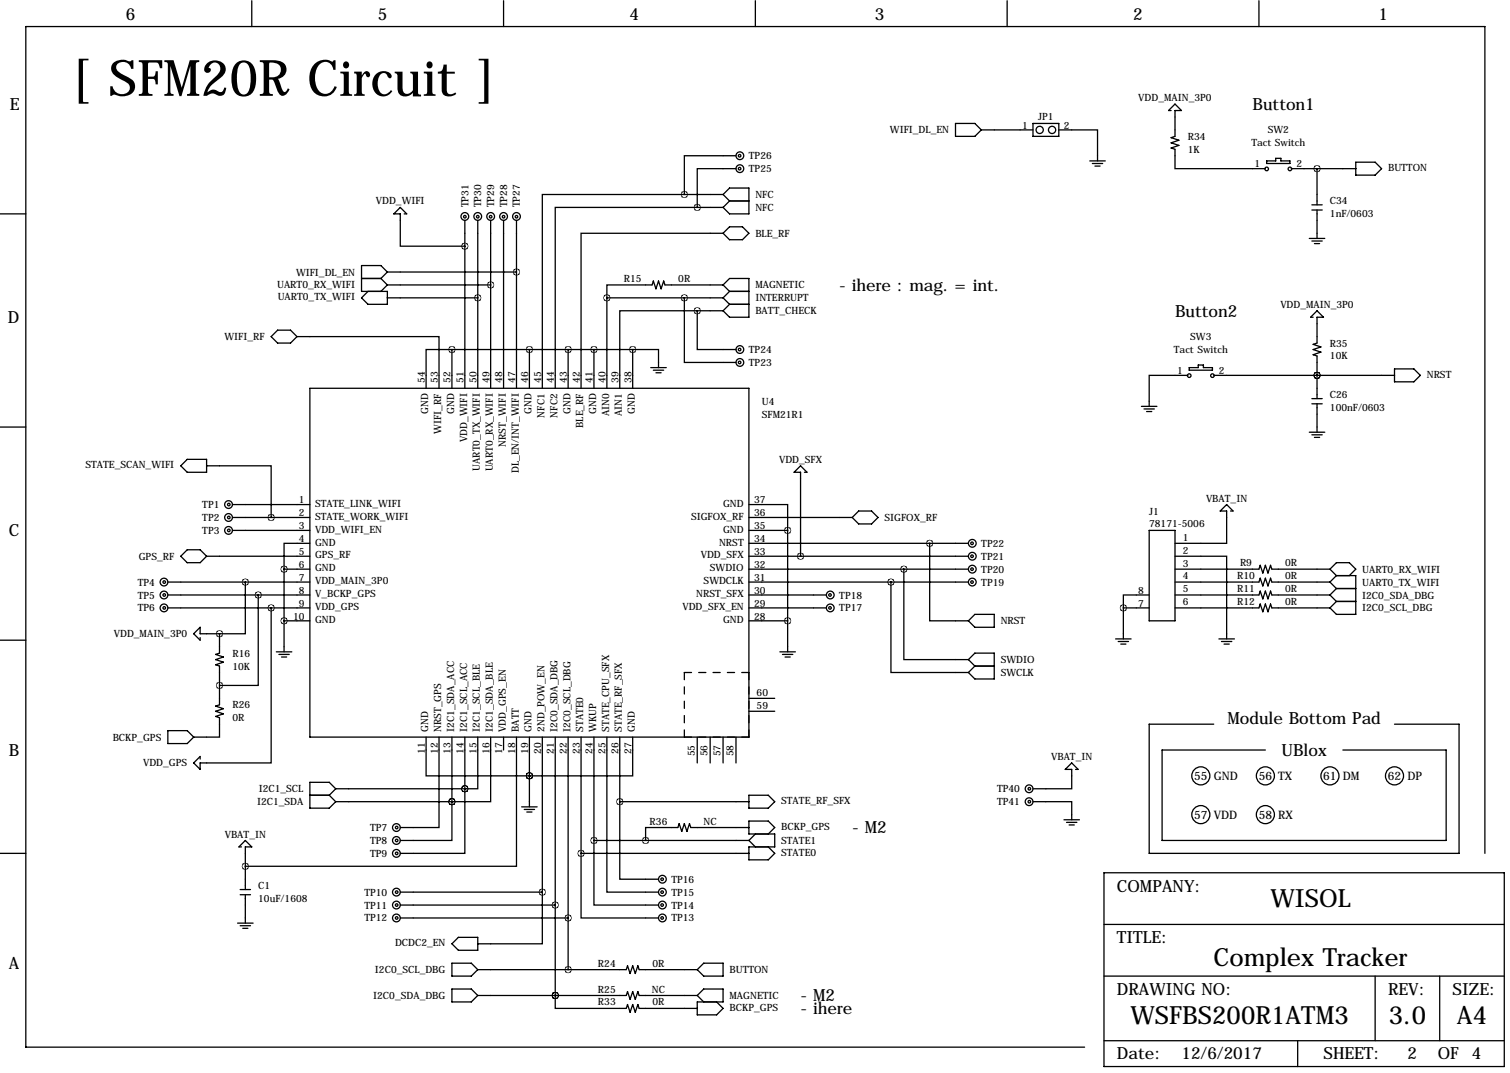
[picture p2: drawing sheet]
<svg xmlns="http://www.w3.org/2000/svg" width="297mm" height="211mm" viewBox="0 0 297 211" stroke-linecap="round" stroke-linejoin="round" font-family="sans-serif">
<g fill="none" stroke="#000" stroke-width=".25">
<path d="M49.5 .1v5.1M99.1 .1v5.1M148.6 .1v5.1M198.1 .1v5.1M247.6 .1v5.1M134.6 38.2h-27.9v38.1M134.6 38.2h7.6M142.2 38.2l1.3-1.2h3.8v5.1h-3.8l-1.3-1.3M142.2 38.2l1.3 1.3M143.5 39.5h3.8M143.5 39.5l-1.3 1.3M144.8 33.2h-7.6v7.6"/>
<path d="M144.8 30.6h-10.2v7.6M188 24.3h3.8l1.2 1.2-1.2 1.3h-3.8zM193 25.5h10.2M203.2 24.3h5.1v2.5h-5.1zM208.3 25.5h7.6v6.1M214.4 31.6h3M214.9 32.1h2M215.4 32.7h1M230.4 21.7h-.5l1.2-1.2 1.3 1.2h-1.3v5.1l-.7 .3 1.5 .5-1.5 .5 1.5 .5-1.5 .5 .7 .3v3.8h17.8M249.2 31.6h1.8v-.5h1v.5h1.7v.5h-4.5zM254 33.2h12.7M259.1 33.2v7.1"/>
<path d="M266.7 31.9h3.8l1.3 1.3-1.3 1.2h-3.8zM0 42.1h5.1M71.1 54.8h3.8M74.9 54.8l1.3 1.2M76.2 56h20.3M76.2 53.5l-1.3-1.3h-3.8v5.1h5.1v2.5h-3.8l-1.3-1.2 1.3-1.3M76.2 58.6h17.8M76.2 56l-1.3 1.3M76.2 53.5l-1.3 1.3M76.2 53.5h25.4M79.5 42.1h.5l-1.3-1.3-1.2 1.3h1.2v6.3h12.7M91.4 43.3v33"/>
<path d="M94 43.3v33M96.5 43.3v33M99.1 43.3v33M101.6 43.3v33M119.4 58.6v17.7M119.4 58.6h22.8M134.6 58.6v12.7h10.2M137.2 40.8h-28v35.5M137.2 40.8h5M142.2 45.9h-27.9v30.4M142.2 56h-11.4l-.2-.7-.6 1.5-.5-1.5-.5 1.5-.5-1.5-.2 .7h-8.9v2.6M142.2 56l1.3-1.2h3.8v7.6h-3.8l-1.3-1.3"/>
<path d="M142.2 58.6l1.3 1.2M142.2 56l1.3 1.3M143.5 44.6h2.5l1.3 1.3-1.3 1.2h-2.5l-1.3-1.2zM143.5 59.8h3.8M143.5 59.8l-1.3 1.3M143.5 57.3h3.8M143.5 57.3l-1.3 1.3M257.6 46.9h3M258.1 40.3h2M258.1 41.3h2M258.1 47.4h2M258.6 47.9h1"/>
<path d="M259.1 41.3v5.6M53.3 66.2l1.3-1.3h2.5l1.3 1.3-1.3 1.3h-2.5zM58.4 66.2h28v10.1M61 76.3h86.3v68.6h-86.3zM88.9 68.7h-5.1v7.6M88.9 68.7h35.6M88.9 68.7v7.6M104.1 68.7v7.6M111.8 68.7v7.6M116.8 68.7v7.6M124.5 68.7h5v3.6M124.5 68.7v7.6"/>
<path d="M128 72.3h3.1M128.5 72.8h2.1M129 73.3h1M137.2 61.1h-15.3v15.2M137.2 61.1v7.6h7.6M137.2 61.1h5M224.5 79.9h3.1M233.7 73.8h-7.6v6.1M233.9 72.3h1.8v-.5h1v.5h1.8v.5h-4.6zM238.8 73.8h35.5M258.1 78.4h2M258.1 79.4h2"/>
<path d="M258.3 62.4h-.5l1.3-1.3 1.2 1.3h-1.2v5.1l-.8 .2 1.5 .5-1.5 .5 1.5 .5-1.5 .5 .8 .3v8.4M259.1 73.8h.1M259.1 79.4v5.6M274.3 72.5h3.8l1.3 1.3-1.3 1.3h-3.8zM0 84h5.1M36.8 90.3h3.8v2.6h-3.8l-1.2-1.3zM40.6 91.6h12.7v10.1M45.7 99.2h15.3M147.3 99.2h7.6v5.1M158.2 92.9h.5l-1.2-1.3-1.3 1.3h1.3v16.5M225 80.4h2.1M225.6 80.9h1"/>
<path d="M257.6 85h3M258.1 85.5h2M258.6 86h1M33 114.4h28M33 119.5h28M33 117h28M36.8 108.1h2.6l1.2 1.3-1.2 1.2h-2.6l-1.2-1.2zM40.6 109.4h20.4M45.7 101.7h15.3M45.7 104.3h15.3M48.3 114.4v10.2h-5.1M50.8 117v17.8h-7.6"/>
<path d="M53.3 119.5v30.5h-13.9v1.3l-1.3-1.3 1.3-1.3v.5M55.9 111.9h5.1M55.9 111.9v16.3M61 106.8h-5.1v5.1M147.3 101.7h20.3M147.3 104.3h7.6M147.3 114.4h43.2M147.3 119.5h15.3M147.3 117h15.3M147.3 111.9h43.2M147.3 109.4h43.2M147.3 106.8h43.2"/>
<path d="M154.9 104.3v23.9M168.9 100.5h2.5l1.3 1.2-1.3 1.3h-2.5l-1.3-1.3zM175.3 114.4v17.8h15.2M177.8 111.9v17.8h12.7M182.9 106.8v15.3h7.6M221 119.5h5.1M221 119.5v6.1M226.1 117h-5.1v2.5M226.1 104.3h5v17.8h-5zM231.1 109.4h10.2v16.2M231.1 114.4h16.5l.3-.7 .5 1.5 .5-1.5 .5 1.5 .5-1.5 .3 .7h11.4M231.1 119.5h16.5l.3-.7 .5 1.5 .5-1.5 .5 1.5 .5-1.5 .3 .7h11.4"/>
<path d="M231.1 117h16.5l.3-.8 .5 1.5 .5-1.5 .5 1.5 .5-1.5 .3 .8h11.4M231.1 111.9h16.5l.3-.8 .5 1.6 .5-1.6 .5 1.6 .5-1.6 .3 .8h11.4M242.1 100.5h.5l-1.3-1.3-1.3 1.3h1.3v6.3h-10.2M261.6 111.9l1.3-1.3h2.5l1.3 1.3-1.3 1.3M261.6 117l1.3 1.3M261.6 111.9l1.3 1.3M261.6 114.4l1.3 1.3M262.9 113.2h3.8v7.6h-3.8l-1.3-1.3M262.9 118.3h3.8M262.9 115.7h3.8M262.9 115.7l-1.3 1.3M262.9 118.3l-1.3 1.2"/>
<path d="M262.9 113.2l-1.3 1.2M0 125.9h5.1M43.2 124.6v3.8l-.8 .3 1.5 .5-1.5 .5 1.5 .5-1.5 .5 .8 .3v7.6l-.8 .2 1.5 .5-1.5 .5 1.5 .5-1.5 .6 .8 .2v3.8h-5.1M43.2 124.6h-3.8v-1.3l-1.3 1.3 1.3 1.3v-.5M54.4 128.2h3M54.9 128.7h2M55.4 129.2h1M55.9 122.1h5.1M147.3 122.1h7.6M147.3 139.8h5.1M147.3 137.3h5.1M153.4 128.2h3.1"/>
<path d="M153.9 128.7h2.1M154.4 129.2h1M190.5 129.7l1.3-1.3h3.8v5.1h-3.8l-1.3-1.3M190.5 129.7l1.3 1.3M191.8 120.8h3.8v2.5h-3.8l-1.3-1.2zM191.8 131h3.8M191.8 131l-1.3 1.2M219.5 125.6h3M220 126.1h2M220.5 126.6h1M239.8 125.6h3M240.3 126.1h2"/>
<path d="M240.8 126.6h1M33 143.7h3.8l1.3 1.2-1.3 1.3h-3.8zM61 156.4h3.8M64.8 156.4l1.2 1.2M66 155.1h25.4M66 157.6h22.9M66 155.1l-1.2-1.3h-3.8v5.1h3.8l1.2-1.3M66 155.1l-1.2 1.3M83.8 144.9v7.6h20.3M86.4 144.9v17.8h-7.7M88.9 157.6v7.6h-10.2M88.9 157.6h.1"/>
<path d="M88.9 144.9v12.7M91.4 155.1v12.7h-12.7M91.4 155.1h.1M91.4 144.9v10.2M94 144.9v10.2h-2.6M96.5 144.9v12.7h-7.6M99.1 144.9v2.6M101.6 144.9v25.4h-53.3M102.6 158.6h3.1M103.1 159.1h2.1M103.6 159.7h1M104.1 152.5h.1"/>
<path d="M104.1 144.9v13.7M106.7 144.9v30.5M109.2 144.9v50.8M111.8 144.9v45.7M114.3 144.9v22.9M116.8 144.9v20.3M119.4 144.9v30.5h10.1M121.9 157.6v15.3h7.6M121.9 157.6h25.4M121.9 144.9v12.7M124.5 144.9v7.6h-20.4M137.2 144.9v5.1"/>
<path d="M139.7 144.9v5.1M142.2 144.9v5.1M144.8 144.9v5.1M147.3 156.4h3.8l1.3 1.2-1.3 1.3h-3.8zM203.2 157.6h7.6v3.6M211.6 151.3h.5l-1.3-1.3-1.3 1.3h1.3v3.8h-7.6M238.8 142.4h-12.7v25.4h60.9v-25.4h-12.7M248.9 147.5h-20.3v17.7h55.9v-17.7h-20.3M0 167.8h5.1M47.2 174.9h2.1M47.2 175.9h2.1M47.5 166.5h-.5l1.3-1.3 1.2 1.3h-1.2v8.4"/>
<path d="M48.3 175.9v5.6M78.7 175.4h28M78.7 177.9h30.5M106.7 175.4v10.2h-12.7M114.3 167.8v12.7h15.2M114.3 167.8h33M116.8 165.2v12.7h12.7M116.8 165.2h30.5M147.3 162.7h-11.4l-.3-.8-.5 1.6-.5-1.6-.5 1.6-.5-1.6-.3 .8h-6.3v2.5M147.3 165.2l1.3 1.3M148.6 164l-1.3 1.2M151.1 164l1.3-1.3-1.3-1.3h-3.8v2.6h5.1v2.5h-5.1v2.6h3.8l1.3-1.3-1.3-1.3"/>
<path d="M209.3 161.2h3M209.8 161.7h2M210.3 162.2h1M217.2 171.6h78.7v38.1h-78.7zM292.1 167.8v-162.6h-287v200.7h208.3M46.7 181.5h3.1M47.2 182h2.1M47.8 182.5h1M78.7 180.5h33.1M88.9 189.4h3.8l1.3 1.2-1.3 1.3h-3.8zM88.9 185.6l1.3-1.3h3.8v2.5h-3.8zM88.9 194.5h3.8l1.3 1.2-1.3 1.3h-3.8z"/>
<path d="M94 190.6h29.2l.2-.7 .6 1.5 .5-1.5 .5 1.5 .5-1.5 .2 .7h11.5M94 195.7h29.2l.2-.7 .6 1.5 .5-1.5 .5 1.5 .5-1.5 .2 .7h11.5M109.2 195.7h.1M109.2 195.7v2.6h14l.2-.8 .6 1.5 .5-1.5 .5 1.5 .5-1.5 .2 .8h11.5M137.2 190.6l1.2-1.2h3.8v2.5h-3.8zM137.2 195.7l1.2-1.2h3.8v2.5h-5v2.5h3.8l1.2-1.2-1.2-1.3M137.2 195.7l1.2 1.3M217.2 191.9h78.7M217.2 181.8h78.7M270.5 191.9v12.7M283.2 191.9v12.7M217.2 204.6h78.7"/>
<path d="M255.3 204.6v5.1"/>
<circle cx="145.5" cy="33.2" r=".25"/>
<circle cx="145.5" cy="30.6" r=".25"/>
<circle cx="145.5" cy="33.2" r=".76"/>
<circle cx="145.5" cy="30.6" r=".76"/>
<circle cx="204.5" cy="25.5" r=".71"/>
<circle cx="207" cy="25.5" r=".71"/>
<circle cx="249.2" cy="33.2" r=".36"/>
<circle cx="253.7" cy="33.2" r=".36"/>
<circle cx="91.4" cy="42.6" r=".76"/>
<circle cx="91.4" cy="42.6" r=".25"/>
<circle cx="94" cy="42.6" r=".76"/>
<circle cx="94" cy="42.6" r=".25"/>
<circle cx="96.5" cy="42.6" r=".76"/>
<circle cx="96.5" cy="42.6" r=".25"/>
<circle cx="99.1" cy="42.6" r=".76"/>
<circle cx="99.1" cy="42.6" r=".25"/>
<circle cx="101.6" cy="42.6" r=".76"/>
<circle cx="101.6" cy="42.6" r=".25"/>
<circle cx="145.5" cy="71.3" r=".25"/>
<circle cx="145.5" cy="68.7" r=".25"/>
<circle cx="145.5" cy="71.3" r=".76"/>
<circle cx="145.5" cy="68.7" r=".76"/>
<circle cx="233.9" cy="73.9" r=".36"/>
<circle cx="238.5" cy="73.9" r=".36"/>
<circle cx="45" cy="99.2" r=".76"/>
<circle cx="45" cy="99.2" r=".25"/>
<circle cx="32.3" cy="114.4" r=".76"/>
<circle cx="32.3" cy="117" r=".76"/>
<circle cx="32.3" cy="119.5" r=".76"/>
<circle cx="32.3" cy="114.4" r=".25"/>
<circle cx="32.3" cy="119.5" r=".25"/>
<circle cx="32.3" cy="117" r=".25"/>
<circle cx="45" cy="101.7" r=".76"/>
<circle cx="45" cy="104.3" r=".76"/>
<circle cx="45" cy="101.7" r=".25"/>
<circle cx="45" cy="104.3" r=".25"/>
<circle cx="163.3" cy="119.5" r=".25"/>
<circle cx="163.3" cy="117" r=".25"/>
<circle cx="163.3" cy="117" r=".76"/>
<circle cx="163.3" cy="119.5" r=".76"/>
<circle cx="191.2" cy="109.4" r=".25"/>
<circle cx="191.2" cy="106.8" r=".25"/>
<circle cx="191.2" cy="114.4" r=".25"/>
<circle cx="191.2" cy="111.9" r=".25"/>
<circle cx="191.3" cy="114.4" r=".76"/>
<circle cx="191.3" cy="109.4" r=".76"/>
<circle cx="191.3" cy="111.9" r=".76"/>
<circle cx="191.3" cy="106.8" r=".76"/>
<circle cx="202.4" cy="157.6" r=".76"/>
<circle cx="202.4" cy="155.1" r=".76"/>
<circle cx="202.5" cy="157.6" r=".25"/>
<circle cx="202.5" cy="155.1" r=".25"/>
<circle cx="236.2" cy="152.5" r="1.78"/>
<circle cx="248.9" cy="152.5" r="1.78"/>
<circle cx="261.6" cy="152.5" r="1.78"/>
<circle cx="274.3" cy="152.5" r="1.78"/>
<circle cx="78" cy="162.7" r=".76"/>
<circle cx="78" cy="177.9" r=".76"/>
<circle cx="78" cy="167.8" r=".76"/>
<circle cx="78" cy="175.4" r=".76"/>
<circle cx="78" cy="165.2" r=".76"/>
<circle cx="78" cy="162.7" r=".25"/>
<circle cx="78" cy="167.8" r=".25"/>
<circle cx="78" cy="165.2" r=".25"/>
<circle cx="78" cy="177.9" r=".25"/>
<circle cx="78" cy="175.4" r=".25"/>
<circle cx="130.3" cy="172.9" r=".25"/>
<circle cx="130.3" cy="177.9" r=".25"/>
<circle cx="130.3" cy="175.4" r=".25"/>
<circle cx="130.3" cy="172.9" r=".76"/>
<circle cx="130.3" cy="177.9" r=".76"/>
<circle cx="130.3" cy="175.4" r=".76"/>
<circle cx="236.2" cy="160.2" r="1.78"/>
<circle cx="248.9" cy="160.2" r="1.78"/>
<circle cx="78" cy="180.5" r=".76"/>
<circle cx="78" cy="180.5" r=".25"/>
<circle cx="130.3" cy="180.5" r=".25"/>
<circle cx="130.3" cy="180.5" r=".76"/>
</g>
<path d="M134.6 132.2h12.7M147.3 132.2v12.7M134.6 144.9v-12.7M147.3 144.9h-12.7" fill="none" stroke="#000" stroke-width=".25" stroke-dasharray="1.4 1.4"/>
<path d="M104.1 152.5a.05 .05 0 0 0 .1 0 .05 .05 0 0 0-.1 0zM55.8 122.1a.05 .05 0 0 0 .1 0 .05 .05 0 0 0-.1 0zM55.8 111.9a.05 .05 0 0 0 .1 0 .05 .05 0 0 0-.1 0zM104.1 152.5a.05 .05 0 0 0 .1 0 .05 .05 0 0 0-.1 0zM154.9 104.3a.05 .05 0 0 0 .1 0 .05 .05 0 0 0-.1 0zM154.9 122.1a.05 .05 0 0 0 .1 0 .05 .05 0 0 0-.1 0zM116.8 68.7a.05 .05 0 0 0 .1 0 .05 .05 0 0 0-.1 0zM111.7 68.7a.05 .05 0 0 0 .1 0 .05 .05 0 0 0-.1 0zM104.1 68.7a.05 .05 0 0 0 .1 0 .05 .05 0 0 0-.1 0zM124.4 68.7a.05 .05 0 0 0 .1 0 .05 .05 0 0 0-.1 0zM48.2 114.4a.05 .05 0 0 0 .1 0 .05 .05 0 0 0-.1 0zM53.3 119.5a.05 .05 0 0 0 .1 0 .05 .05 0 0 0-.1 0zM91.4 155.1a.05 .05 0 0 0 .1 0 .05 .05 0 0 0-.1 0zM116.8 165.2a.05 .05 0 0 0 .1 0 .05 .05 0 0 0-.1 0zM121.9 157.6a.05 .05 0 0 0 .1 0 .05 .05 0 0 0-.1 0zM134.6 58.6a.05 .05 0 0 0 .1 0 .05 .05 0 0 0-.1 0zM137.1 61.1a.05 .05 0 0 0 .1 0 .05 .05 0 0 0-.1 0zM137.1 40.8a.05 .05 0 0 0 .1 0 .05 .05 0 0 0-.1 0zM134.6 38.2a.05 .05 0 0 0 .1 0 .05 .05 0 0 0-.1 0zM91.4 155.1a.05 .05 0 0 0 .1 0 .05 .05 0 0 0-.1 0zM111.7 180.5a.05 .05 0 0 0 .1 0 .05 .05 0 0 0-.1 0zM175.2 114.4a.05 .05 0 0 0 .1 0 .05 .05 0 0 0-.1 0zM91.4 48.4a.05 .05 0 0 0 .1 0 .05 .05 0 0 0-.1 0zM157.4 109.4a.05 .05 0 0 0 .1 0 .05 .05 0 0 0-.1 0zM48.2 170.3a.05 .05 0 0 0 .1 0 .05 .05 0 0 0-.1 0zM43.1 134.8a.05 .05 0 0 0 .1 0 .05 .05 0 0 0-.1 0zM43.1 124.6a.05 .05 0 0 0 .1 0 .05 .05 0 0 0-.1 0zM111.7 190.6a.05 .05 0 0 0 .1 0 .05 .05 0 0 0-.1 0zM109.2 195.7a.05 .05 0 0 0 .1 0 .05 .05 0 0 0-.1 0zM182.8 106.8a.05 .05 0 0 0 .1 0 .05 .05 0 0 0-.1 0zM259 33.2a.05 .05 0 0 0 .1 0 .05 .05 0 0 0-.1 0zM259 73.8a.05 .05 0 0 0 .1 0 .05 .05 0 0 0-.1 0zM259 73.8a.05 .05 0 0 0 .1 0 .05 .05 0 0 0-.1 0zM220.9 119.5a.05 .05 0 0 0 .1 0 .05 .05 0 0 0-.1 0zM96.5 56a.05 .05 0 0 0 .1 0 .05 .05 0 0 0-.1 0zM93.9 58.6a.05 .05 0 0 0 .1 0 .05 .05 0 0 0-.1 0zM106.6 175.4a.05 .05 0 0 0 .1 0 .05 .05 0 0 0-.1 0zM109.2 177.9a.05 .05 0 0 0 .1 0 .05 .05 0 0 0-.1 0zM109.2 195.7a.05 .05 0 0 0 .1 0 .05 .05 0 0 0-.1 0zM53.3 101.7a.05 .05 0 0 0 .1 0 .05 .05 0 0 0-.1 0zM119.3 58.6a.05 .05 0 0 0 .1 0 .05 .05 0 0 0-.1 0z" fill="#000" stroke="#000" stroke-width="1.3"/>
<text font-size="9.9" x="14" y="18.8">[ SFM20R Circuit ]</text>
<g font-size="4.9">
<text x="249.9" y="178.4">WISOL</text>
<text x="238.7" y="189.8">Complex Tracker</text>
<text x="222.4" y="201.3">WSFBS200R1ATM3</text>
<text x="273.2" y="201.3">3.0</text>
<text x="286.6" y="201.3">A4</text>
</g>
<g font-size="3.3">
<text x="24.8" y="3.8">6</text>
<text x="74.3" y="3.8">5</text>
<text x="123.8" y="3.8">4</text>
<text x="172.1" y="3.8">3</text>
<text x="222.9" y="3.8">2</text>
<text x="271.2" y="3.8">1</text>
<text x="1.9" y="21.6">E</text>
<text x="246.4" y="21.6">Button1</text>
<text x="165.1" y="57.2">- ihere : mag. = int.</text>
<text x="1.5" y="63.5">D</text>
<text x="231.1" y="62.3">Button2</text>
<text x="1.7" y="105.4">C</text>
<text x="241.4" y="142.3">Module Bottom Pad</text>
<text x="1.7" y="148.6">B</text>
<text x="252.1" y="148.6">UBlox</text>
<text x="167.6" y="163.9">- M2</text>
<text x="219.7" y="175.3">COMPANY:</text>
<text x="219.7" y="185.4">TITLE:</text>
<text x="1.7" y="190.5">A</text>
<text x="157.5" y="196.9">- M2</text>
<text x="219.7" y="195.6">DRAWING NO:</text>
<text x="273.1" y="195.6">REV:</text>
<text x="285.8" y="195.6">SIZE:</text>
<text x="157.5" y="199.4">- ihere</text>
<text x="219.7" y="208.3">Date:</text>
<text x="232.4" y="208.3">12/6/2017</text>
<text x="260.4" y="208.3">SHEET:</text>
<text x="276.9" y="208.3">2</text>
<text x="282.8" y="208.3">OF</text>
<text x="289.6" y="208.3">4</text>
</g>
<g font-size="2.3">
<text x="234.9" y="153.3">55 GND</text>
<text x="247.6" y="153.3">56 TX</text>
<text x="260.3" y="153.3">61 DM</text>
<text x="273" y="153.3">62 DP</text>
<text x="234.9" y="161">57 VDD</text>
<text x="247.6" y="161">58 RX</text>
</g>
<g font-size="2">
<text x="204.2" y="23.7">JP1</text>
<text x="223.9" y="19.9">VDD_MAIN_3P0</text>
<text x="175.1" y="26.2">WIFI_DL_EN</text>
<text x="201.1" y="25.3">1</text>
<text x="209.3" y="25.3">2</text>
<text x="233.7" y="27.5">R34</text>
<text x="246.2" y="28.8">Tact Switch</text>
<text x="249.4" y="26.2">SW2</text>
<text x="147.3" y="33.9">TP25</text>
<text x="147.3" y="31.3">TP26</text>
<text x="233.7" y="30">1K</text>
<text x="246.8" y="32.9">1</text>
<text x="255" y="32.9">2</text>
<text x="273.1" y="33.6">BUTTON</text>
<text x="73.9" y="40.2">VDD_WIFI</text>
<text x="92.1" y="40.8" transform="rotate(-90 92.1 40.8)">TP31</text>
<text x="94.7" y="40.8" transform="rotate(-90 94.7 40.8)">TP30</text>
<text x="97.2" y="40.8" transform="rotate(-90 97.2 40.8)">TP29</text>
<text x="99.7" y="40.8" transform="rotate(-90 99.7 40.8)">TP28</text>
<text x="102.3" y="40.8" transform="rotate(-90 102.3 40.8)">TP27</text>
<text x="148.6" y="38.9">NFC</text>
<text x="148.6" y="41.5">NFC</text>
<text x="261.6" y="40.2">C34</text>
<text x="148.6" y="46.6">BLE_RF</text>
<text x="261.6" y="42.7">1nF/0603</text>
<text x="54.5" y="56.7">UART0_RX_WIFI</text>
<text x="54.6" y="59">UART0_TX_WIFI</text>
<text x="58.2" y="54.2">WIFI_DL_EN</text>
<text x="122.7" y="55.4">R15</text>
<text x="133.4" y="55.4">0R</text>
<text x="148.6" y="59.3">INTERRUPT</text>
<text x="148.6" y="56.7">MAGNETIC</text>
<text x="148.6" y="61.8">BATT_CHECK</text>
<text x="251.9" y="60.5">VDD_MAIN_3P0</text>
<text x="44.2" y="66.9">WIFI_RF</text>
<text x="147.3" y="72">TP23</text>
<text x="147.3" y="69.4">TP24</text>
<text x="230.9" y="69.4">Tact Switch</text>
<text x="234.1" y="66.9">SW3</text>
<text x="261.6" y="68.1">R35</text>
<text x="261.6" y="70.7">10K</text>
<text x="83.6" y="75.3" transform="rotate(-90 83.6 75.3)">54</text>
<text x="86.1" y="75.3" transform="rotate(-90 86.1 75.3)">53</text>
<text x="88.6" y="75.3" transform="rotate(-90 88.6 75.3)">52</text>
<text x="91.2" y="75.3" transform="rotate(-90 91.2 75.3)">51</text>
<text x="93.7" y="75.3" transform="rotate(-90 93.7 75.3)">50</text>
<text x="96.3" y="75.3" transform="rotate(-90 96.3 75.3)">49</text>
<text x="98.8" y="75.3" transform="rotate(-90 98.8 75.3)">48</text>
<text x="101.3" y="75.3" transform="rotate(-90 101.3 75.3)">47</text>
<text x="103.9" y="75.3" transform="rotate(-90 103.9 75.3)">46</text>
<text x="106.4" y="75.3" transform="rotate(-90 106.4 75.3)">45</text>
<text x="109" y="75.3" transform="rotate(-90 109 75.3)">44</text>
<text x="111.5" y="75.3" transform="rotate(-90 111.5 75.3)">43</text>
<text x="114" y="75.3" transform="rotate(-90 114 75.3)">42</text>
<text x="116.6" y="75.3" transform="rotate(-90 116.6 75.3)">41</text>
<text x="119.1" y="75.3" transform="rotate(-90 119.1 75.3)">40</text>
<text x="121.7" y="75.3" transform="rotate(-90 121.7 75.3)">39</text>
<text x="124.2" y="75.3" transform="rotate(-90 124.2 75.3)">38</text>
<text x="231.5" y="73.5">1</text>
<text x="239.8" y="73.5">2</text>
<text x="280.7" y="74.2">NRST</text>
<text x="84.3" y="81.4" transform="rotate(-90 84.3 81.4)">GND</text>
<text x="89.3" y="81.4" transform="rotate(-90 89.3 81.4)">GND</text>
<text x="104.6" y="81.4" transform="rotate(-90 104.6 81.4)">GND</text>
<text x="107.1" y="82.1" transform="rotate(-90 107.1 82.1)">NFC1</text>
<text x="109.7" y="82.1" transform="rotate(-90 109.7 82.1)">NFC2</text>
<text x="112.2" y="81.4" transform="rotate(-90 112.2 81.4)">GND</text>
<text x="117.3" y="81.4" transform="rotate(-90 117.3 81.4)">GND</text>
<text x="119.8" y="81.9" transform="rotate(-90 119.8 81.9)">AIN0</text>
<text x="122.4" y="81.9" transform="rotate(-90 122.4 81.9)">AIN1</text>
<text x="124.9" y="81.4" transform="rotate(-90 124.9 81.4)">GND</text>
<text x="149.9" y="79.6">U4</text>
<text x="149.9" y="82.1">SFM21R1</text>
<text x="261.6" y="78.3">C26</text>
<text x="261.6" y="80.8">100nF/0603</text>
<text x="86.8" y="85.2" transform="rotate(-90 86.8 85.2)">WIFI_RF</text>
<text x="91.9" y="86.9" transform="rotate(-90 91.9 86.9)">VDD_WIFI</text>
<text x="99.5" y="87.8" transform="rotate(-90 99.5 87.8)">NRST_WIFI</text>
<text x="114.7" y="84.1" transform="rotate(-90 114.7 84.1)">BLE_RF</text>
<text x="16.8" y="92">STATE_SCAN_WIFI</text>
<text x="94.4" y="92.6" transform="rotate(-90 94.4 92.6)">UART0_TX_WIFI</text>
<text x="97" y="92.7" transform="rotate(-90 97 92.7)">UART0_RX_WIFI</text>
<text x="102" y="93" transform="rotate(-90 102 93)">DL_EN/INT_WIFI</text>
<text x="153.3" y="91">VDD_SFX</text>
<text x="39.8" y="99.9">TP1</text>
<text x="58.8" y="98.9">1</text>
<text x="58.8" y="101.5">2</text>
<text x="62" y="99.6">STATE_LINK_WIFI</text>
<text x="142.2" y="99.6">GND</text>
<text x="148.3" y="101.5">36</text>
<text x="148.3" y="98.9">37</text>
<text x="226.1" y="101.2">J1</text>
<text x="237.2" y="98.6">VBAT_IN</text>
<text x="39.8" y="102.4">TP2</text>
<text x="39.8" y="105">TP3</text>
<text x="58.8" y="104">3</text>
<text x="58.8" y="106.6">4</text>
<text x="62" y="102.2">STATE_WORK_WIFI</text>
<text x="62" y="104.7">VDD_WIFI_EN</text>
<text x="62" y="107.3">GND</text>
<text x="135.9" y="102.2">SIGFOX_RF</text>
<text x="141.5" y="107.3">NRST</text>
<text x="142.2" y="104.7">GND</text>
<text x="148.3" y="106.6">34</text>
<text x="148.3" y="104">35</text>
<text x="174" y="102.4">SIGFOX_RF</text>
<text x="193" y="107.5">TP22</text>
<text x="226.1" y="103.7">78171-5006</text>
<text x="232.7" y="106.3">1</text>
<text x="27.3" y="110.1">GPS_RF</text>
<text x="58.8" y="109.1">5</text>
<text x="58.8" y="111.6">6</text>
<text x="62" y="109.8">GPS_RF</text>
<text x="62" y="112.3">GND</text>
<text x="137.8" y="109.8">VDD_SFX</text>
<text x="139.7" y="112.3">SWDIO</text>
<text x="148.3" y="111.6">32</text>
<text x="148.3" y="109.1">33</text>
<text x="193" y="112.6">TP20</text>
<text x="193" y="110.1">TP21</text>
<text x="232.7" y="108.9">2</text>
<text x="232.7" y="111.4">3</text>
<text x="232.7" y="113.9">4</text>
<text x="243.4" y="113.9">R10</text>
<text x="243.9" y="111.3">R9</text>
<text x="252.8" y="111.3">0R</text>
<text x="252.8" y="113.9">0R</text>
<text x="268" y="112.6">UART0_RX_WIFI</text>
<text x="27.1" y="115.1">TP4</text>
<text x="27.1" y="117.7">TP5</text>
<text x="58.8" y="114.2">7</text>
<text x="58.8" y="116.7">8</text>
<text x="58.8" y="119.3">9</text>
<text x="62" y="114.9">VDD_MAIN_3P0</text>
<text x="62" y="117.4">V_BCKP_GPS</text>
<text x="62" y="120">VDD_GPS</text>
<text x="134.2" y="120">VDD_SFX_EN</text>
<text x="136.9" y="117.4">NRST_SFX</text>
<text x="138.4" y="114.9">SWDCLK</text>
<text x="148.3" y="119.3">29</text>
<text x="148.3" y="116.7">30</text>
<text x="148.3" y="114.2">31</text>
<text x="165.1" y="117.7">TP18</text>
<text x="193" y="115.1">TP19</text>
<text x="223.9" y="116.7">8</text>
<text x="223.9" y="119.3">7</text>
<text x="232.7" y="116.5">5</text>
<text x="232.7" y="119">6</text>
<text x="243.4" y="116.4">R11</text>
<text x="243.4" y="118.9">R12</text>
<text x="252.8" y="116.4">0R</text>
<text x="252.8" y="118.9">0R</text>
<text x="268" y="117.7">I2C0_SDA_DBG</text>
<text x="268" y="115.1">UART0_TX_WIFI</text>
<text x="22.4" y="125.3">VDD_MAIN_3P0</text>
<text x="27.1" y="120.2">TP6</text>
<text x="57.7" y="121.8">10</text>
<text x="62" y="122.5">GND</text>
<text x="142.2" y="122.5">GND</text>
<text x="148.3" y="121.8">28</text>
<text x="165.1" y="120.2">TP17</text>
<text x="196.9" y="122.8">NRST</text>
<text x="268" y="120.2">I2C0_SCL_DBG</text>
<text x="45.7" y="129.1">R16</text>
<text x="45.7" y="131.6">10K</text>
<text x="196.9" y="130.4">SWDIO</text>
<text x="148.8" y="136.8">60</text>
<text x="196.9" y="132.9">SWCLK</text>
<text x="45.7" y="139.3">R26</text>
<text x="45.7" y="141.8">0R</text>
<text x="84.3" y="143.9" transform="rotate(-90 84.3 143.9)">GND</text>
<text x="86.8" y="143.9" transform="rotate(-90 86.8 143.9)">NRST_GPS</text>
<text x="89.3" y="143.9" transform="rotate(-90 89.3 143.9)">I2C1_SDA_ACC</text>
<text x="91.9" y="143.9" transform="rotate(-90 91.9 143.9)">I2C1_SCL_ACC</text>
<text x="94.4" y="143.9" transform="rotate(-90 94.4 143.9)">I2C1_SCL_BLE</text>
<text x="97" y="143.9" transform="rotate(-90 97 143.9)">I2C1_SDA_BLE</text>
<text x="99.5" y="143.9" transform="rotate(-90 99.5 143.9)">VDD_GPS_EN</text>
<text x="102" y="143.9" transform="rotate(-90 102 143.9)">BATT</text>
<text x="104.6" y="143.9" transform="rotate(-90 104.6 143.9)">GND</text>
<text x="107.1" y="143.9" transform="rotate(-90 107.1 143.9)">2ND_POW_EN</text>
<text x="109.7" y="143.9" transform="rotate(-90 109.7 143.9)">I2C0_SDA_DBG</text>
<text x="112.2" y="143.9" transform="rotate(-90 112.2 143.9)">I2C0_SCL_DBG</text>
<text x="114.7" y="143.9" transform="rotate(-90 114.7 143.9)">STATE0</text>
<text x="117.3" y="143.9" transform="rotate(-90 117.3 143.9)">WKUP</text>
<text x="119.8" y="143.9" transform="rotate(-90 119.8 143.9)">STATE_CPU_SFX</text>
<text x="122.4" y="143.9" transform="rotate(-90 122.4 143.9)">STATE_RF_SFX</text>
<text x="124.9" y="143.9" transform="rotate(-90 124.9 143.9)">GND</text>
<text x="148.8" y="139.3">59</text>
<text x="22.2" y="145.6">BCKP_GPS</text>
<text x="83.6" y="148.2" transform="rotate(-90 83.6 148.2)">11</text>
<text x="86.1" y="148.2" transform="rotate(-90 86.1 148.2)">12</text>
<text x="88.6" y="148.2" transform="rotate(-90 88.6 148.2)">13</text>
<text x="91.2" y="148.2" transform="rotate(-90 91.2 148.2)">14</text>
<text x="93.7" y="148.2" transform="rotate(-90 93.7 148.2)">15</text>
<text x="96.3" y="148.2" transform="rotate(-90 96.3 148.2)">16</text>
<text x="98.8" y="148.2" transform="rotate(-90 98.8 148.2)">17</text>
<text x="101.3" y="148.2" transform="rotate(-90 101.3 148.2)">18</text>
<text x="103.9" y="148.2" transform="rotate(-90 103.9 148.2)">19</text>
<text x="106.4" y="148.2" transform="rotate(-90 106.4 148.2)">20</text>
<text x="109" y="148.2" transform="rotate(-90 109 148.2)">21</text>
<text x="111.5" y="148.2" transform="rotate(-90 111.5 148.2)">22</text>
<text x="114" y="148.2" transform="rotate(-90 114 148.2)">23</text>
<text x="116.6" y="148.2" transform="rotate(-90 116.6 148.2)">24</text>
<text x="119.1" y="148.2" transform="rotate(-90 119.1 148.2)">25</text>
<text x="121.7" y="148.2" transform="rotate(-90 121.7 148.2)">26</text>
<text x="124.2" y="148.2" transform="rotate(-90 124.2 148.2)">27</text>
<text x="136.7" y="148.7" transform="rotate(-90 136.7 148.7)">55</text>
<text x="139.2" y="148.7" transform="rotate(-90 139.2 148.7)">56</text>
<text x="141.7" y="148.7" transform="rotate(-90 141.7 148.7)">57</text>
<text x="144.3" y="148.7" transform="rotate(-90 144.3 148.7)">58</text>
<text x="206.8" y="149.4">VBAT_IN</text>
<text x="28.1" y="150.7">VDD_GPS</text>
<text x="50.9" y="155.8">I2C1_SCL</text>
<text x="196.2" y="155.8">TP40</text>
<text x="50.6" y="158.3">I2C1_SDA</text>
<text x="153.7" y="158.1">STATE_RF_SFX</text>
<text x="196.2" y="158.3">TP41</text>
<text x="44.2" y="164.7">VBAT_IN</text>
<text x="72.8" y="163.4">TP7</text>
<text x="72.8" y="165.9">TP8</text>
<text x="127.8" y="162.1">R36</text>
<text x="138.4" y="162.1">NC</text>
<text x="153.7" y="165.9">STATE1</text>
<text x="153.7" y="163.1">BCKP_GPS</text>
<text x="72.8" y="168.5">TP9</text>
<text x="132.1" y="173.6">TP16</text>
<text x="153.7" y="168.2">STATE0</text>
<text x="50.8" y="174.8">C1</text>
<text x="50.8" y="177.4">10uF/1608</text>
<text x="71.7" y="176.1">TP10</text>
<text x="71.7" y="178.6">TP11</text>
<text x="132.1" y="178.6">TP14</text>
<text x="132.1" y="176.1">TP15</text>
<text x="71.7" y="181.2">TP12</text>
<text x="77.7" y="186">DCDC2_EN</text>
<text x="132.1" y="181.2">TP13</text>
<text x="73.8" y="191.3">I2C0_SCL_DBG</text>
<text x="117.6" y="190.1">R24</text>
<text x="128.4" y="190.1">0R</text>
<text x="143.5" y="191.3">BUTTON</text>
<text x="73.4" y="196.4">I2C0_SDA_DBG</text>
<text x="117.6" y="195.1">R25</text>
<text x="117.6" y="197.7">R33</text>
<text x="128.2" y="195.1">NC</text>
<text x="128.4" y="197.7">0R</text>
<text x="143.5" y="196.4">MAGNETIC</text>
<text x="143.5" y="198.7">BCKP_GPS</text>
</g>
</svg>
